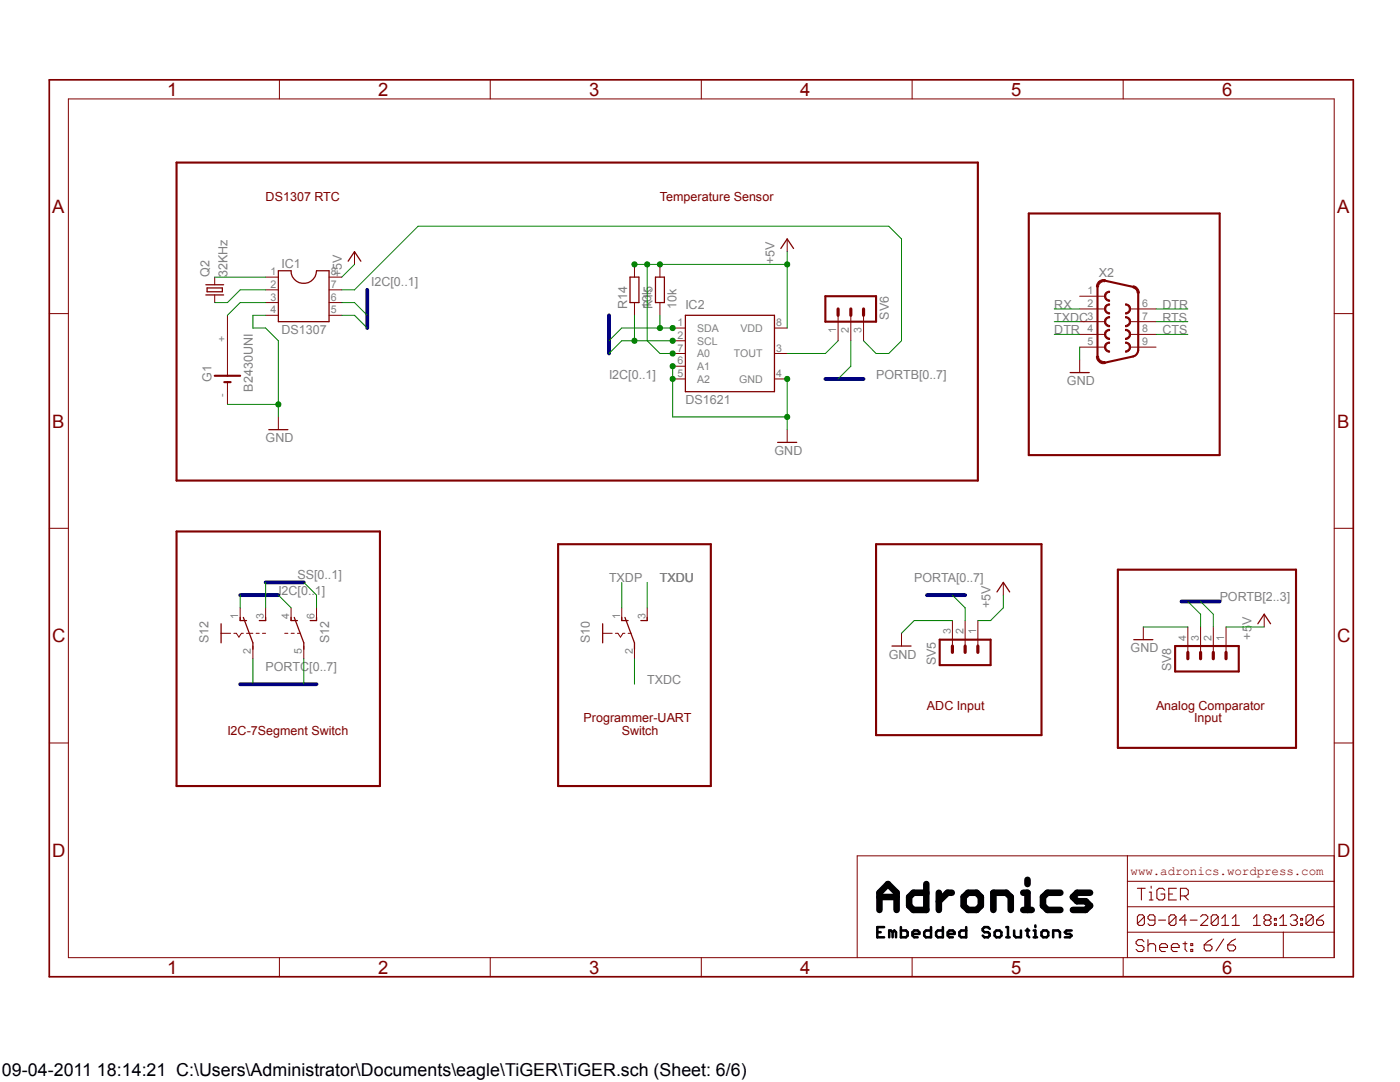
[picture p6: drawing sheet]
<svg xmlns="http://www.w3.org/2000/svg" width="279mm" height="216mm" viewBox="0 0 279 216" stroke-linecap="round" stroke-linejoin="round" font-family="sans-serif">
<path d="M35.2 32.4h160v63.5h-160zM164.7 59.1h10.1v5.1h-10.1zM205.3 42.6h38.1v48.2h-38.1zM42.9 75h5M44.8 76.3h1.2M35.2 106.1h40.6v50.7h-40.6zM111.4 108.6h30.5v48.2h-30.5zM174.8 108.6h33.1v38.1h-33.1zM223.1 113.7h35.5v35.5h-35.5zM187.5 127.6h10.2v5.1h-10.2zM234.5 128.9h12.7v5.1h-12.7z" fill="none" stroke="#800000" stroke-width=".42"/>
<g fill="none" stroke="#800000" stroke-width=".2">
<path d="M13.6 19.7h252.7v171.4h-252.7zM55.8 15.9v3.8M97.8 15.9v3.8M140 15.9v3.8M182 15.9v3.8M224.2 15.9v3.8M42.9 55.3v1.5M42.9 58.9v1.5M53 55.3h2.6M53 57.8h2.6M65.7 55.3h2.5M65.7 57.8h2.5"/>
<path d="M70.7 50.2v2.6M126.6 52.8v2.5M131.7 52.8v2.5M157.1 47.7v2.5M215.5 59.1h5.1M9.8 62.6h3.8M45.4 62.9v12.1M45.4 76.3v4.4M53 60.4h2.6M53 62.9h2.6M65.7 60.4h2.5M65.7 62.9h2.5"/>
<path d="M126.6 60.4v2.5M131.7 60.4v2.5M134.2 65.5h2.6M134.2 68h2.6M134.2 70.5h2.6M134.2 75.6h2.6M134.2 73.1h2.6M154.6 65.5h2.5M154.6 70.5h2.5M154.6 75.6h2.5M167.3 62.9v5.1M169.8 62.9v5.1"/>
<path d="M172.3 62.9v5.1M215.5 61.6h5.1M215.5 64.2h5.1M215.5 66.7h5.1M215.5 69.3h5.1M225.6 61.6h5.1M225.6 64.2h5.1M225.6 66.7h5.1M225.6 69.3h5.1M266.3 62.6h3.8M55.6 83.2v2.5M157.1 85.7v2.6"/>
<path d="M9.8 105.4h3.8M200.2 116.2v2.5M266.3 105.4h3.8M44.1 126.4h1.9M46.7 126.4h.5l.5 .7 .5-.7h.4M47.9 121.3v2.5M49.2 126.4h1.3M50.5 128.9v2.5M51.1 126.4h.6M52.4 126.4h.6M53 121.3v2.5M56.8 126.4h.7"/>
<path d="M58.1 126.4h.6M58.1 121.3v2.5M59.4 126.4h.6M60.6 128.9v2.5M63.2 121.3v2.5M120.3 126.4h1.9M122.8 126.4h.5l.5 .7 .5-.7h.4M124.1 121.3v2.5M125.4 126.4h.6M126.6 128.9v2.5M129.2 121.3v2.5M179.9 126.4v2.5"/>
<path d="M190.1 123.8v5.1M192.6 123.8v5.1M195.2 123.8v5.1M228.2 125.1v2.5M237.1 125.1v5.1M239.6 125.1v5.1M242.1 125.1v5.1M244.7 125.1v5.1M252.3 122.6v2.5M9.8 148.3h3.8M266.3 148.3h3.8M225 170.8v20.3"/>
<path d="M225 175.9h41.3M266.3 170.8h-95.2v20.3M55.8 191.1v3.8M97.8 191.1v3.8M140 191.1v3.8M182 191.1v3.8M224.2 191.1v3.8M225 186h41.3M225 180.9h41.3M256.1 186v5.1"/>
</g>
<g fill="none" stroke="#800000" stroke-width=".21">
<path d="M227 177.2h1.6M227.8 177.2v2.4M229.4 178h.3v1.6M229.4 179.6h.7M229.7 176.8v.4M232.4 177.6l-.3-.4h-.8l-.4 .4v1.6l.4 .4h.8l.3-.4v-.8h-.7M233.3 178.4h.7M234.8 177.2h-1.5v2.4h1.5M235.6 178.8h1.1l.4-.4v-.8l-.4-.4h-1.1v2.4M236.3 178.8l.8 .8M228.3 187.9l-.4-.4h-.7l-.5 .4v.4l.5 .4h.7l.4 .4v.3l-.4 .5h-.7l-.5-.5M228.4 182.9l-.4-.4h-.7l-.3 .4v1.4"/>
<path d="M228.4 182.9v1.4l-.4 .4h-.7l-.3-.4M228.4 182.9l-1.4 1.4M229.1 187.5v2.4M229.1 188.7l.4-.4h.7l.4 .4v1.2M230.5 183.6h-1.1l-.3-.3v-.4l.3-.4h.8l.3 .4v1.4l-.3 .4h-.8l-.3-.4M231.2 183.6h1.4M231.4 189.1h1.6v-.4l-.4-.4h-.8l-.4 .4v.7l.4 .5h.8M233.8 189.1h1.5v-.4l-.4-.4h-.8l-.3 .4v.7l.3 .5h.8M234.7 182.9l-.3-.4h-.7l-.4 .4v1.4M234.7 182.9v1.4l-.3 .4h-.7l-.4-.4M234.7 182.9l-1.4 1.4M236.1 188.3h.8"/>
<path d="M236.5 187.9v1.5l.4 .5M236.8 183.6h-1.4l1.1-1.1v2.2M237.5 183.6h1.4M237.7 188.3h.3v.4h-.3zM237.7 189.4h.3v.5h-.3zM239.6 182.9l.4-.4h.7l.3 .4v.4l-1.4 1.4h1.4M240.3 188.6h1.2l.4 .3v.4l-.4 .4h-.8l-.4-.4zM241.9 187.4l-.8 .4-.8 .8M243.1 182.9l-.3-.4h-.7l-.4 .4v1.4M243.1 182.9v1.4l-.3 .4h-.7l-.4-.4M243.1 182.9l-1.4 1.4M243.8 184.7h1.4"/>
<path d="M243.8 183.3l.7-.8v2.2M244.2 187.4l-1.5 2.3M245 188.6h1.2l.4 .3v.4l-.4 .4h-.8l-.4-.4zM245.9 184.7h1.4M245.9 183.3l.7-.8v2.2M246.6 187.4l-.8 .4-.8 .8M250.1 184.7h1.4M250.1 183.3l.7-.8v2.2M252.6 183.6l-.3-.3v-.4l.3-.4h.7l.4 .4v.4l-.4 .3M252.6 183.6l-.3 .3v.4l.3 .4h.7l.4-.4v-.4l-.4-.3M252.6 183.6h.7M254.3 184.3h.4v.4h-.4z"/>
<path d="M254.3 183.3h.4v.3h-.4zM255.4 184.7h1.4M255.4 183.3l.7-.8v2.2M257.5 182.9l.3-.4h.8l.3 .4v.4l-.3 .3M258.2 183.6h.4M258.6 183.6l.3 .3v.4l-.3 .4h-.8l-.3-.4M259.6 184.3h.4v.4h-.4zM259.6 183.3h.4v.3h-.4zM262.1 182.9l-.4-.4h-.7l-.4 .4v1.4M262.1 182.9v1.4l-.4 .4h-.7l-.4-.4M262.1 182.9l-1.5 1.4M262.8 183.6h1l.4 .3v.4l-.4 .4h-.7l-.3-.4z"/>
<path d="M264.2 182.5l-.7 .4-.7 .7"/>
</g>
<path d="M9.8 15.9h260.3v179h-260.3z" fill="none" stroke="#800000" stroke-width=".34"/>
<path d="M167.3 61.6v1.3M169.8 61.6v1.3M172.3 61.6v1.3M190.1 128.9v1.3M192.6 128.9v1.3M195.2 128.9v1.3M237.1 130.2v1.2M239.6 130.2v1.2M242.1 130.2v1.2M244.7 130.2v1.2" fill="none" stroke="#800000" stroke-width=".63"/>
<g fill="none" stroke="#800000" stroke-width=".25">
<path d="M41.1 56.8h3.5M41.1 58.9h3.5M41.3 57.5h3.1v.7h-3.1zM55.6 54h2.5a2.54 2.54 0 0 0 2.5 2.5 2.54 2.54 0 0 0 2.6-2.5h2.5v10.2h-10.1zM69.5 52.1l1.2-1.9 1.3 1.9M125.7 55.3h1.8v5.1h-1.8zM130.8 55.3h1.8v5.1h-1.8zM155.8 49.6l1.3-1.9 1.3 1.9M136.8 62.9h17.8v15.3h-17.8zM53.6 85.7h3.9M155.2 88.3h3.8M199 118.1l1.2-1.9 1.3 1.9"/>
<path d="M44.1 124.5v3.8M47.9 123.2v.6h1.3M48.6 123.2l1.9 5.1v1.2M53 123.2v.6h-1.3M58.1 123.2v.6h1.3M58.7 123.2l1.9 5.1v1.2M63.2 123.2v.6h-1.3M120.3 124.5v3.8M124.1 123.2v.6h1.3M124.7 123.2l1.9 5.1v1.2M129.2 123.2v.6h-1.3M178 128.9h3.8"/>
<path d="M226.3 127.6h3.8M251 124.5l1.3-1.9 1.3 1.9"/>
</g>
<path d="M220.6 61l.7-.4h.1v.3a.76 .76 0 0 0-.7 .7 .76 .76 0 0 0 .7 .8v.3a1.04 1.04 0 0 1-.9-.6 1.04 1.04 0 0 1 .1-1.1z" fill-rule="evenodd" fill="#800000"/>
<path d="M220.6 61l.7-.4h.1v.3a.76 .76 0 0 0-.7 .7 .76 .76 0 0 0 .7 .8v.3a1.04 1.04 0 0 1-.9-.6 1.04 1.04 0 0 1 .1-1.1z" fill="none" stroke="#800000" stroke-width=".2"/>
<path d="M224.6 60.6a1.02 1.02 0 0 1 1 1 1.02 1.02 0 0 1-1 1.1v-.3a.76 .76 0 0 0 .8-.8 .76 .76 0 0 0-.8-.7z" fill-rule="evenodd" fill="#800000"/>
<path d="M224.6 60.6a1.02 1.02 0 0 1 1 1 1.02 1.02 0 0 1-1 1.1v-.3a.76 .76 0 0 0 .8-.8 .76 .76 0 0 0-.8-.7z" fill="none" stroke="#800000" stroke-width=".2"/>
<path d="M220.6 58.4l.7-.3h.1v.2a.76 .76 0 0 0-.7 .8 .76 .76 0 0 0 .7 .8v.2a1.04 1.04 0 0 1-.9-.6 1.04 1.04 0 0 1 .1-1.1z" fill-rule="evenodd" fill="#800000"/>
<path d="M220.6 58.4l.7-.3h.1v.2a.76 .76 0 0 0-.7 .8 .76 .76 0 0 0 .7 .8v.2a1.04 1.04 0 0 1-.9-.6 1.04 1.04 0 0 1 .1-1.1z" fill="none" stroke="#800000" stroke-width=".2"/>
<path d="M224.6 65.7a1.02 1.02 0 0 1 1 1 1.02 1.02 0 0 1-1 1v-.2a.76 .76 0 0 0 .8-.8 .76 .76 0 0 0-.8-.7z" fill-rule="evenodd" fill="#800000"/>
<path d="M224.6 65.7a1.02 1.02 0 0 1 1 1 1.02 1.02 0 0 1-1 1v-.2a.76 .76 0 0 0 .8-.8 .76 .76 0 0 0-.8-.7z" fill="none" stroke="#800000" stroke-width=".2"/>
<path d="M220.6 63.5l.7-.3h.1v.2a.76 .76 0 0 0-.7 .8 .76 .76 0 0 0 .7 .7v.3a1.04 1.04 0 0 1-.9-.6 1.04 1.04 0 0 1 .1-1.1z" fill-rule="evenodd" fill="#800000"/>
<path d="M220.6 63.5l.7-.3h.1v.2a.76 .76 0 0 0-.7 .8 .76 .76 0 0 0 .7 .7v.3a1.04 1.04 0 0 1-.9-.6 1.04 1.04 0 0 1 .1-1.1z" fill="none" stroke="#800000" stroke-width=".2"/>
<path d="M224.6 63.2a1.02 1.02 0 0 1 1 1 1.02 1.02 0 0 1-1 1v-.3a.76 .76 0 0 0 .8-.7 .76 .76 0 0 0-.8-.8z" fill-rule="evenodd" fill="#800000"/>
<path d="M224.6 63.2a1.02 1.02 0 0 1 1 1 1.02 1.02 0 0 1-1 1v-.3a.76 .76 0 0 0 .8-.7 .76 .76 0 0 0-.8-.8z" fill="none" stroke="#800000" stroke-width=".2"/>
<path d="M220.6 66l.7-.3h.1v.3a.76 .76 0 0 0-.7 .7 .76 .76 0 0 0 .7 .8v.2a1.04 1.04 0 0 1-.9-.6 1.04 1.04 0 0 1 .1-1.1z" fill-rule="evenodd" fill="#800000"/>
<path d="M220.6 66l.7-.3h.1v.3a.76 .76 0 0 0-.7 .7 .76 .76 0 0 0 .7 .8v.2a1.04 1.04 0 0 1-.9-.6 1.04 1.04 0 0 1 .1-1.1z" fill="none" stroke="#800000" stroke-width=".2"/>
<path d="M224.6 68.2a1.02 1.02 0 0 1 1 1.1 1.02 1.02 0 0 1-1 1v-.3a.76 .76 0 0 0 .8-.7 .76 .76 0 0 0-.8-.8z" fill-rule="evenodd" fill="#800000"/>
<path d="M224.6 68.2a1.02 1.02 0 0 1 1 1.1 1.02 1.02 0 0 1-1 1v-.3a.76 .76 0 0 0 .8-.7 .76 .76 0 0 0-.8-.8z" fill="none" stroke="#800000" stroke-width=".2"/>
<path d="M220.6 68.6l.7-.4h.1v.3a.76 .76 0 0 0-.7 .8 .76 .76 0 0 0 .7 .7v.3a1.04 1.04 0 0 1-.9-.6 1.04 1.04 0 0 1 .1-1.1z" fill-rule="evenodd" fill="#800000"/>
<path d="M220.6 68.6l.7-.4h.1v.3a.76 .76 0 0 0-.7 .8 .76 .76 0 0 0 .7 .7v.3a1.04 1.04 0 0 1-.9-.6 1.04 1.04 0 0 1 .1-1.1z" fill="none" stroke="#800000" stroke-width=".2"/>
<path d="M219.2 56.2a1.5 1.5 0 0 1 1.4-.4l-.1 .4a1.02 1.02 0 0 0-1.3 1h-.4l.1-.6z" fill-rule="evenodd" fill="#800000"/>
<path d="M219.2 56.2a1.5 1.5 0 0 1 1.4-.4l-.1 .4a1.02 1.02 0 0 0-1.3 1h-.4l.1-.6z" fill="none" stroke="#800000" stroke-width=".2"/>
<path d="M220.6 56l5.5 1.2" fill="none" stroke="#800000" stroke-width=".42"/>
<path d="M226.2 57a1.48 1.48 0 0 1 1.2 1.5h-.5a1.02 1.02 0 0 0-.8-1.1z" fill-rule="evenodd" fill="#800000"/>
<path d="M226.2 57a1.48 1.48 0 0 1 1.2 1.5h-.5a1.02 1.02 0 0 0-.8-1.1z" fill="none" stroke="#800000" stroke-width=".2"/>
<path d="M219 57.2v13.9M227.2 58.5v11.4a1.36 1.36 0 0 1-1.1 1.2l-5.5 1.3" fill="none" stroke="#800000" stroke-width=".42"/>
<path d="M218.8 71.1h.4a1.05 1.05 0 0 0 1.3 1l.1 .4a1.41 1.41 0 0 1-1.8-1.4z" fill-rule="evenodd" fill="#800000"/>
<path d="M215.5 71.8v2.5M218.8 71.1h.4a1.05 1.05 0 0 0 1.3 1l.1 .4a1.41 1.41 0 0 1-1.8-1.4z" fill="none" stroke="#800000" stroke-width=".2"/>
<path d="M213.6 74.3h3.8" fill="none" stroke="#800000" stroke-width=".25"/>
<path d="M73.3 57.8v7.7M121.5 62.9v7.6M164.7 75.6h7.6M47.9 118.7h7.7M53 116.2h7.6M185 118.7h7.6M47.9 136.5h15.3M235.8 120h7.6" fill="none" stroke="#000080" stroke-width=".76"/>
<path d="M126.6 52.8h30.5M157.1 50.2v15.3M190.1 118.7l2.5 2.6v2.5M200.2 118.7v2.6l-2.5 2.5h-2.5M244.7 125.1h7.6" fill="none" stroke="#008000" stroke-width=".2"/>
<circle cx="157.1" cy="52.8" r=".51" fill="#008000"/>
<g fill="none" stroke="#008000" stroke-width=".2">
<path d="M129.2 68l2.5 2.5h2.5"/>
<circle cx="157.1" cy="52.8" r=".51"/>
</g>
<circle cx="134.2" cy="70.5" r=".51" fill="#008000"/>
<g fill="none" stroke="#008000" stroke-width=".2">
<path d="M129.2 52.8v15.2"/>
<circle cx="134.2" cy="70.5" r=".51"/>
</g>
<circle cx="131.7" cy="52.8" r=".51" fill="#008000"/>
<circle cx="131.7" cy="52.8" r=".51" fill="none" stroke="#008000" stroke-width=".2"/>
<circle cx="126.6" cy="52.8" r=".51" fill="#008000"/>
<circle cx="126.6" cy="52.8" r=".51" fill="none" stroke="#008000" stroke-width=".2"/>
<circle cx="129.2" cy="52.8" r=".51" fill="#008000"/>
<g fill="none" stroke="#008000" stroke-width=".2">
<path d="M70.7 52.8l-2.5 2.5M134.2 73.1v10.1h22.9M157.1 75.6v10.1M190.1 123.8h-7.6l-2.6 2.6M228.2 125.1h8.9"/>
<circle cx="129.2" cy="52.8" r=".51"/>
</g>
<circle cx="157.1" cy="83.2" r=".51" fill="#008000"/>
<circle cx="157.1" cy="83.2" r=".51" fill="none" stroke="#008000" stroke-width=".2"/>
<circle cx="134.2" cy="75.6" r=".51" fill="#008000"/>
<circle cx="134.2" cy="75.6" r=".51" fill="none" stroke="#008000" stroke-width=".2"/>
<circle cx="134.2" cy="73.1" r=".51" fill="#008000"/>
<circle cx="134.2" cy="73.1" r=".51" fill="none" stroke="#008000" stroke-width=".2"/>
<circle cx="157.1" cy="75.6" r=".51" fill="#008000"/>
<g fill="none" stroke="#008000" stroke-width=".2">
<path d="M53 62.9h-2.5v2.6h2.5l2.6 2.5v15.2M45.4 80.7h10.2"/>
<circle cx="157.1" cy="75.6" r=".51"/>
</g>
<circle cx="55.5" cy="80.7" r=".51" fill="#008000"/>
<g fill="none" stroke="#008000" stroke-width=".2">
<path d="M131.7 62.9v2.6M134.2 65.5h-10.1l-2.6 2.5M167.3 68l-2.6 2.5h-7.6M169.8 68v5.1l-2.5 2.5M210.4 64.2h5.1M215.5 69.3v2.5M124.1 116.2v5.1M129.2 116.2v5.1M50.5 131.4v5.1M60.6 131.4v5.1M126.6 131.4v5.1M237.1 120l2.5 2.6v2.5"/>
<path d="M239.6 120l2.5 2.6v2.5"/>
<circle cx="55.5" cy="80.7" r=".51"/>
</g>
<circle cx="131.7" cy="65.5" r=".51" fill="#008000"/>
<circle cx="131.7" cy="65.5" r=".51" fill="none" stroke="#008000" stroke-width=".2"/>
<circle cx="134.2" cy="65.5" r=".51" fill="#008000"/>
<g fill="none" stroke="#008000" stroke-width=".2">
<path d="M68.2 62.9h2.5l2.6 2.6M126.6 62.9v5.1M134.2 68h-10.1l-2.6 2.5M55.6 118.7l2.5 2.6"/>
<circle cx="134.2" cy="65.5" r=".51"/>
</g>
<circle cx="126.6" cy="68" r=".51" fill="#008000"/>
<circle cx="126.6" cy="68" r=".51" fill="none" stroke="#008000" stroke-width=".2"/>
<circle cx="134.2" cy="68" r=".51" fill="#008000"/>
<g fill="none" stroke="#008000" stroke-width=".2">
<path d="M42.9 55.3h10.1M53 57.8h-5.1l-2.5 2.6h-2.5M68.2 57.8h2.5l12.7-12.7h94l2.5 2.6v20.3l-2.5 2.5h-2.6l-2.5-2.5M53 60.4h-5.1l-2.5 2.5M68.2 60.4h2.5l2.6 2.5M210.4 66.7h5.1M210.4 61.6h5.1M230.7 66.7h6.4M230.7 61.6h6.4M230.7 64.2h6.4M47.9 118.7v2.6M53 116.2v5.1"/>
<path d="M60.6 116.2l2.6 2.5v2.6"/>
<circle cx="134.2" cy="68" r=".51"/>
</g>
<path d="M175.5 179h3.4M184.9 176.4v5.2h-2.6l-.9-.9v-1.7l.9-.9h2.6M187.4 178.1v3.5M189.9 178.1h-.8l-1.7 1.7M192.3 179l.9-.9h1.7l.8 .9v1.7l-.8 .9h-1.7l-.9-.9zM204.2 178.1h.9v3.5M205.1 175.6v.8M211.6 178.1h-2.6l-.8 .9v1.7l.8 .9h2.6M217.5 178.1h-2.5l-.9 .9 .9 .8h1.7l.8 .9-.8 .9h-2.6M175.5 181.6v-3.5l1.7-1.7 1.7 1.7v3.5M198.2 181.6v-3.5h2.6l.9 .9v2.6M204.2 181.6h1.7" fill="none" stroke="#000" stroke-width="1.3"/>
<g fill="none" stroke="#000" stroke-width=".51">
<path d="M175.1 186h.7M176.4 185h-1.3v2h1.3M178.1 186l-.3-.3h-.3v1.3M178.1 186v1M178.1 186l.4-.3 .3 .3v1M179.8 185v2h1l.3-.3v-.7l-.3-.3h-1M182.1 186.4h1.4v-.4l-.4-.3h-.6l-.4 .3v.7l.4 .3h.6M185.8 185v2h-1l-.4-.3v-.7l.4-.3h1M188.2 185v2h-1l-.4-.3v-.7l.4-.3h1M189.1 186.4h1.4v-.4l-.3-.3h-.7l-.4 .3v.7l.4 .3h.7M192.8 185v2h-1l-.3-.3v-.7l.3-.3h1M197.5 185.3l-.3-.3h-.7l-.4 .3v.4l.4 .3h.7l.3 .4v.3l-.3 .3h-.7l-.4-.3"/>
<path d="M198.5 186l.3-.3h.7l.4 .3v.7l-.4 .3h-.7l-.3-.3zM200.8 185h.4v2M200.8 187h.7M202.4 185.7v1l.3 .3h1v-1.3M204.7 185.7h.7M205.1 185.3v1.4l.3 .3M206.3 187h.7M206.3 185.7h.3v1.3M206.6 184.7v.3M207.9 186l.3-.3h.7l.3 .3v.7l-.3 .3h-.7l-.3-.3zM210.2 187v-1.3h1l.3 .3v1M213.9 185.7h-1.1l-.3 .3 .3 .4h.7l.4 .3-.4 .3h-1"/>
</g>
<g font-size="3.7" fill="#800000">
<text x="33.4" y="19.1">1</text>
<text x="75.5" y="19.1">2</text>
<text x="117.6" y="19.1">3</text>
<text x="159.7" y="19.1">4</text>
<text x="201.8" y="19.1">5</text>
<text x="243.9" y="19.1">6</text>
<text x="10.4" y="42.5">A</text>
<text x="266.9" y="42.5">A</text>
<text x="10.4" y="85.3">B</text>
<text x="266.9" y="85.3">B</text>
<text x="10.4" y="128.1">C</text>
<text x="266.9" y="128.1">C</text>
<text x="10.4" y="171">D</text>
<text x="266.9" y="171">D</text>
<text x="33.4" y="194.3">1</text>
<text x="75.5" y="194.3">2</text>
<text x="117.6" y="194.3">3</text>
<text x="159.7" y="194.3">4</text>
<text x="201.8" y="194.3">5</text>
<text x="243.9" y="194.3">6</text>
</g>
<text font-size="3.6" x=".4" y="214.8">09-04-2011 18:14:21 C:\Users\Administrator\Documents\eagle\TiGER\TiGER.sch (Sheet: 6/6)</text>
<g font-size="2.5" fill="#800000">
<text x="53" y="40.1">DS1307 RTC</text>
<text x="131.7" y="40.1">Temperature Sensor</text>
<text x="185" y="141.6">ADC Input</text>
<text x="230.7" y="141.6">Analog Comparator</text>
<text x="45.4" y="146.7">I2C-7Segment Switch</text>
<text x="116.5" y="144.1">Programmer-UART</text>
<text x="124.1" y="146.7">Switch</text>
<text x="238.3" y="144.1">Input</text>
<text x="225.6" y="174.6">www.adronics.wordpress.com</text>
</g>
<g font-size="2.5" fill="#808080">
<text x="56.2" y="53.4">IC1</text>
<text x="154.6" y="52.8" transform="rotate(-90 154.6 52.8)">+5V</text>
<text x="41.8" y="55.3" transform="rotate(-90 41.8 55.3)">Q2</text>
<text x="45.4" y="55.3" transform="rotate(-90 45.4 55.3)">32KHz</text>
<text x="68.2" y="55.3" transform="rotate(-90 68.2 55.3)">+5V</text>
<text x="74.1" y="57.1">I2C[0..1]</text>
<text x="219.3" y="55.3">X2</text>
<text x="125.1" y="61.6" transform="rotate(-90 125.1 61.6)">R14</text>
<text x="129.9" y="61.6" transform="rotate(-90 129.9 61.6)">10k</text>
<text x="130.2" y="61.6" transform="rotate(-90 130.2 61.6)">R15</text>
<text x="135" y="61.6" transform="rotate(-90 135 61.6)">10k</text>
<text x="136.8" y="61.6">IC2</text>
<text x="177.4" y="63.8" transform="rotate(-90 177.4 63.8)">SV6</text>
<text x="210.4" y="64.2">TXDC</text>
<text x="210.4" y="61.6">RX</text>
<text x="232" y="61.6">DTR</text>
<text x="232" y="64.2">RTS</text>
<text x="56.2" y="66.7">DS1307</text>
<text x="210.4" y="66.7">DTR</text>
<text x="232" y="66.7">CTS</text>
<text x="42.2" y="76.3" transform="rotate(-90 42.2 76.3)">G1</text>
<text x="121.5" y="75.6">I2C[0..1]</text>
<text x="174.9" y="75.6">PORTB[0..7]</text>
<text x="212.9" y="76.9">GND</text>
<text x="50.5" y="78.2" transform="rotate(-90 50.5 78.2)">B2430UNI</text>
<text x="136.8" y="80.7">DS1621</text>
<text x="53" y="88.3">GND</text>
<text x="154.6" y="90.8">GND</text>
<text x="55.6" y="118.7">I2C[0..1]</text>
<text x="59.4" y="115.4">SS[0..1]</text>
<text x="121.5" y="116.2">TXDP</text>
<text x="131.7" y="116.2">TXDU</text>
<text x="182.5" y="116.2">PORTA[0..7]</text>
<text x="197.7" y="121.3" transform="rotate(-90 197.7 121.3)">+5V</text>
<text x="243.4" y="120">PORTB[2..3]</text>
<text x="41.6" y="128.3" transform="rotate(-90 41.6 128.3)">S12</text>
<text x="65.7" y="128.3" transform="rotate(-90 65.7 128.3)">S12</text>
<text x="117.7" y="128.3" transform="rotate(-90 117.7 128.3)">S10</text>
<text x="177.4" y="131.4">GND</text>
<text x="225.6" y="130.2">GND</text>
<text x="249.8" y="127.6" transform="rotate(-90 249.8 127.6)">+5V</text>
<text x="53" y="134">PORTC[0..7]</text>
<text x="129.2" y="136.5">TXDC</text>
<text x="186.8" y="132.7" transform="rotate(-90 186.8 132.7)">SV5</text>
<text x="233.8" y="134" transform="rotate(-90 233.8 134)">SV8</text>
</g>
<g font-size="2.1" fill="#808080">
<text x="54" y="55">1</text>
<text x="54" y="57.5">2</text>
<text x="54" y="60">3</text>
<text x="66" y="60">6</text>
<text x="66" y="57.5">7</text>
<text x="66" y="55">8</text>
<text x="217" y="58.7">1</text>
<text x="54" y="62.5">4</text>
<text x="66" y="62.5">5</text>
<text x="135.2" y="65.1">1</text>
<text x="154.9" y="65.1">8</text>
<text x="217" y="61.3">2</text>
<text x="217" y="63.8">3</text>
<text x="228" y="61.3">6</text>
<text x="228" y="63.8">7</text>
<text x="45" y="68.2" transform="rotate(-90 45 68.2)">+</text>
<text x="135.2" y="67.6">2</text>
<text x="135.2" y="70.2">7</text>
<text x="139.1" y="71.3">A0</text>
<text x="139.1" y="66.2">SDA</text>
<text x="139.1" y="68.8">SCL</text>
<text x="146.5" y="71.3">TOUT</text>
<text x="147.8" y="66.2">VDD</text>
<text x="154.9" y="70.2">3</text>
<text x="166.9" y="66.4" transform="rotate(-90 166.9 66.4)">1</text>
<text x="169.4" y="66.4" transform="rotate(-90 169.4 66.4)">2</text>
<text x="172" y="66.4" transform="rotate(-90 172 66.4)">3</text>
<text x="217" y="66.3">4</text>
<text x="217" y="68.9">5</text>
<text x="228" y="66.3">8</text>
<text x="228" y="68.9">9</text>
<text x="135.2" y="72.7">6</text>
<text x="135.2" y="75.2">5</text>
<text x="139.1" y="73.8">A1</text>
<text x="139.1" y="76.4">A2</text>
<text x="147.5" y="76.4">GND</text>
<text x="154.9" y="75.2">4</text>
<text x="45" y="79.2" transform="rotate(-90 45 79.2)">-</text>
<text x="47.6" y="123.5" transform="rotate(-90 47.6 123.5)">1</text>
<text x="52.6" y="123.5" transform="rotate(-90 52.6 123.5)">3</text>
<text x="57.7" y="123.5" transform="rotate(-90 57.7 123.5)">4</text>
<text x="62.8" y="123.5" transform="rotate(-90 62.8 123.5)">6</text>
<text x="123.7" y="123.5" transform="rotate(-90 123.7 123.5)">1</text>
<text x="128.8" y="123.5" transform="rotate(-90 128.8 123.5)">3</text>
<text x="50.1" y="130.4" transform="rotate(-90 50.1 130.4)">2</text>
<text x="60.2" y="130.4" transform="rotate(-90 60.2 130.4)">5</text>
<text x="126.3" y="130.4" transform="rotate(-90 126.3 130.4)">2</text>
<text x="189.7" y="126.6" transform="rotate(-90 189.7 126.6)">3</text>
<text x="192.3" y="126.6" transform="rotate(-90 192.3 126.6)">2</text>
<text x="194.8" y="126.6" transform="rotate(-90 194.8 126.6)">1</text>
<text x="236.7" y="127.9" transform="rotate(-90 236.7 127.9)">4</text>
<text x="239.3" y="127.9" transform="rotate(-90 239.3 127.9)">3</text>
<text x="241.8" y="127.9" transform="rotate(-90 241.8 127.9)">2</text>
<text x="244.3" y="127.9" transform="rotate(-90 244.3 127.9)">1</text>
</g>
</svg>
